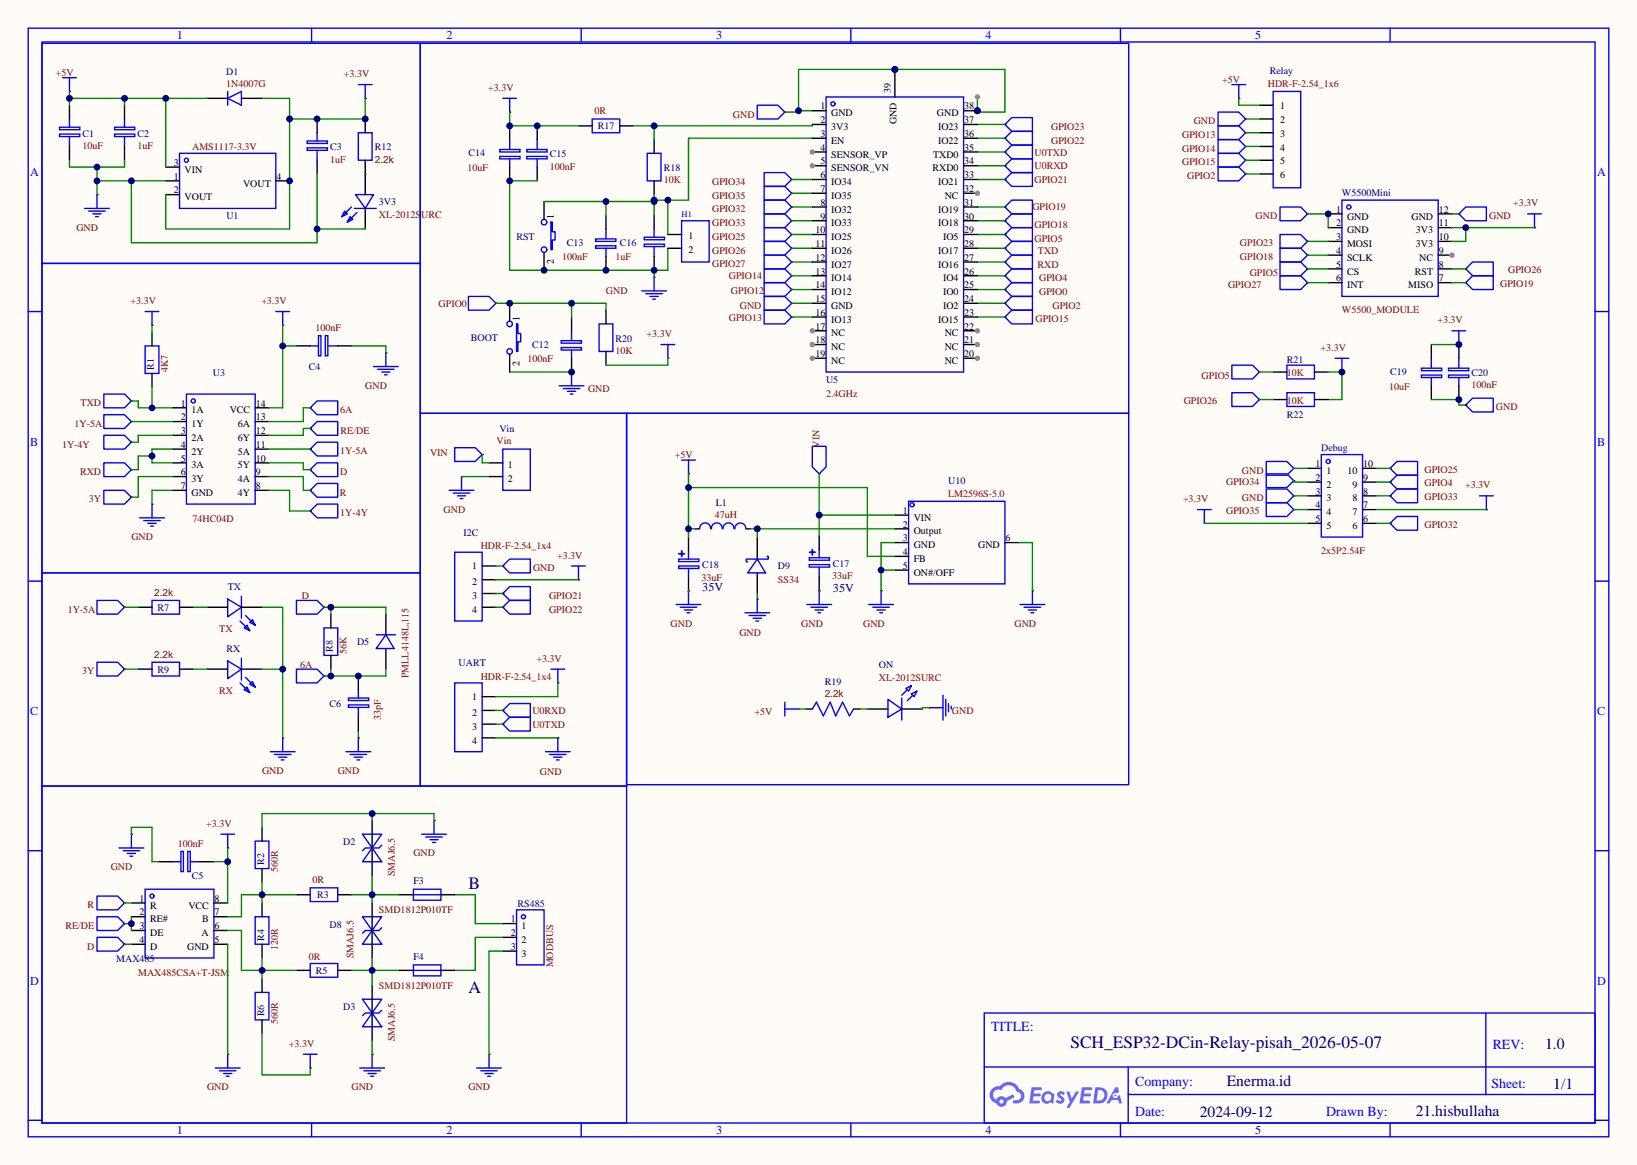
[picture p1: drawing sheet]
<svg xmlns="http://www.w3.org/2000/svg" width="302mm" height="215mm" viewBox="0 0 302 215" stroke-linecap="round" stroke-linejoin="round" font-family="sans-serif">
<path d="M0 0h302.3v215.1h-302.3z" fill="#fffcf7"/>
<g fill="none" stroke="#00f" stroke-width=".25">
<path d="M5.2 5.2h291.9v204.7h-291.9zM7.7 7.7h286.8v199.7h-286.8zM57.5 5.2v2.5M107.3 5.2v2.5M157.1 5.2v2.5M206.9 5.2v2.5M256.7 5.2v2.5M5.2 57.5h2.5M294.5 57.5h2.6M5.2 107.3h2.5M294.5 107.3h2.6M5.2 157.1h2.5"/>
<path d="M294.5 157.1h2.6M181.7 187.1h112.8v20.3h-112.8zM181.8 197h112.6M208.3 197v10.2M274.3 187.1l.1 15M5.2 206.9h2.5M57.5 207.4v2.5M107.3 207.4v2.5M157.1 207.4v2.5M206.9 207.4v2.5M208.3 202.1h86.1M256.7 207.4v2.5"/>
<path d="M294.5 206.9h2.6"/>
</g>
<g fill="#5487ff">
<path d="M195.4 201.7l.5-.2 .4 .1 .3 .3-.3 .4a.33 .33 0 0 0-.2-.3 .33 .33 0 0 0-.4 .1l.1 .1a.89 .89 0 0 1 .5 1.4 1 1 0 0 1-1.4-.2l.3-.4 .6 .3 .2-.1-.1-.2a.88 .88 0 0 1-.5-1.3z"/>
<path d="M196.9 201.6h.5l.5 1.3 .8-1.3h.6l-1.8 3h-.6l.6-1.1z"/>
<path d="M190.5 200.8h.8a1.1 1.1 0 0 1 1.1 .1l-.1 .4h-1.3l-.1 .6h1.1l.2 .3-.3 .3h-1.1l-.1 .8h1.2l.1 .3-.2 .2h-1.8z"/>
<path d="M199.7 200.8h.9a1.11 1.11 0 0 1 1 .1l-.1 .4h-1.2l-.1 .6h1l.3 .3-.3 .3h-1.1l-.1 .8h1.2l.1 .3-.2 .2h-1.8z"/>
<path d="M205.9 200.8h.5l.2 .9-.4 .2a.5 .5 0 0 0-.7 .2 .5 .5 0 0 0 .3 .7 .5 .5 0 0 0 .6-.4l.4-.2 .4 1.6h-.6l-.1-.7h-1.3l-.3 .7h-.6z"/>
<path d="M202.2 200.8l-.4 3h1a1.51 1.51 0 0 0 1.7-1.5 1.51 1.51 0 0 0-1.8-1.5zM202.7 201.3a1 1 0 0 1 1.2 1 1 1 0 0 1-1.2 1h-.2z"/>
<path d="M192.7 201.8a1.11 1.11 0 0 0-.3 1.6 1.11 1.11 0 0 0 1.6 .2l.5 .2 .2-1.7-.1-.1-.3-.1a1.02 1.02 0 0 0-1.6-.1zM192.8 202.7a.67 .67 0 0 1 1.3 0 .67 .67 0 0 1-1.3 0z"/>
<path d="M183.2 201.1a1.58 1.58 0 0 0 .7 2.6 1.01 1.01 0 0 0 1.2 .7 1.01 1.01 0 0 0 .8-1.1l1.4-.7-.3-.5-1.3 .7a1.03 1.03 0 0 0-1.7 .3 1 1 0 0 1-.5-1.4 1 1 0 0 1 1.4-.4 1.49 1.49 0 0 1 1.5-.9 1.49 1.49 0 0 1 1.3 1.2 .82 .82 0 0 1 .8 1.1 .82 .82 0 0 1-1.2 .5 .31 .31 0 0 0-.3 .3 .31 .31 0 0 0 .3 .3 1.43 1.43 0 0 0 1.8-.9 1.43 1.43 0 0 0-.9-1.8 2.09 2.09 0 0 0-3.6-.5l-.9 .1zM184.5 203.4a.4 .4 0 0 1 .8 0 .4 .4 0 0 1-.8 0z"/>
<circle cx="205.9" cy="202.3" r=".19"/>
</g>
<g fill="none" stroke="#00f" stroke-width=".25">
<path d="M7.7 8h69.9v40.6h-69.9zM11.6 14.4h2.5M12.8 14.4v2.5M42 18.2l2.6-1.3v2.5zM42 16.9v2.5M66.2 15.6h2.5M67.4 15.6v2.6M77.6 8h130.8v68.3h-130.8zM92.8 18.2h2.6M94.1 18.2v2.5M139.8 19.4h3.8l1.3 1.3-1.3 1.3h-3.8zM227.5 15.6h2.5"/>
<path d="M228.7 15.6v2.6M235.1 16.9h5.1v17.8h-5.1zM11 24.8h3.7v.4h-3.7zM11 23.5h3.7v.5h-3.7zM12.8 22v1.5M12.8 25.3v1.8M15.6 38.5h4.6M16.4 39h3M17.1 39.5h1.6M17.9 35.9v2.6M21.2 24.8h3.7v.4h-3.7zM21.2 23.5h3.7v.5h-3.7z"/>
<path d="M23 22v1.5M23 25.3v1.8M33.1 28.3h17.8v10.2h-17.8zM56.7 27.3h3.8v.5h-3.8zM56.7 26h3.8v.5h-3.8zM58.5 24.5v1.5M58.5 27.8v1.8M63.6 39l.5 .5-1 .5zM64.9 38.2l-1.8 1.8M65.4 38.5h4.1M65.7 35.9h3.3l-1.6 2.6zM65.9 39.2l-1.8 1.8"/>
<path d="M66.2 24.5h2.5v5.1h-2.5zM92.3 27.6h3.7v.5h-3.7zM92.3 28.9h3.7v.4h-3.7zM94.1 25.8v1.8M94.1 29.3v1.6M97.3 27.6h3.7v.5h-3.7zM97.3 28.9h3.7v.4h-3.7zM99.2 25.8v1.8M99.2 29.3v1.6M109.3 22h5.1v2.5h-5.1zM119.5 28.3h2.5v5.1h-2.5zM141.1 39.5h3.8l1.3 1.3-1.3 1.2h-3.8z"/>
<path d="M141.1 37h3.8l1.3 1.2-1.3 1.3h-3.8zM141.1 34.4h3.8l1.3 1.3-1.3 1.3h-3.8zM141.1 31.9h3.8l1.3 1.2-1.3 1.3h-3.8zM185.5 28.1l1.3-1.3h3.8v2.5h-3.8zM185.5 30.6l1.3-1.3h3.8v2.6h-3.8zM185.5 33.1l1.3-1.2h3.8v2.5h-3.8zM186.8 39.5h3.8v2.5h-3.8l-1.3-1.2zM186.8 37h3.8v2.5h-3.8l-1.3-1.3zM186.8 24.3h3.8v2.5h-3.8l-1.3-1.3zM186.8 21.7h3.8v2.6h-3.8l-1.3-1.3zM224.9 20.7h3.8l1.3 1.3-1.3 1.2h-3.8zM224.9 23.2h3.8l1.3 1.3-1.3 1.3h-3.8z"/>
<path d="M224.9 25.8h3.8l1.3 1.3-1.3 1.2h-3.8zM224.9 28.3h3.8l1.3 1.3-1.3 1.3h-3.8zM224.9 30.9h3.8l1.3 1.2-1.3 1.3h-3.8zM7.7 48.6h69.9v57.2h-69.9zM17.7 40h.5M26.8 57.5h2.5M28.1 57.5v2.6M50.9 57.5h2.6M52.2 57.5v2.6M64.6 40l.6 .5-1.1 .5zM86.5 54.7h3.8l1.3 1.3-1.3 1.3h-3.8zM95.4 59.8h.2v1.8h.5v1.5h-.5v1.8h-.2z"/>
<path d="M101.7 41h.3v1.8h.5v1.5h-.5v1.8h-.3zM110 44.1h3.7v.5h-3.7zM110 45.4h3.7v.4h-3.7zM111.9 42.3v1.8M111.9 45.8v1.6M118.5 53.7h4.6M118.9 45.1h3.8v.4h-3.8zM118.9 43.8h3.8v.5h-3.8zM119.3 54.2h3M120 54.7h1.5M120.5 55.2h.5M120.8 42.3v1.5"/>
<path d="M120.8 45.6v1.8M120.8 51.2v2.5M141.1 57.3h3.8l1.3 1.2-1.3 1.3h-3.8zM141.1 54.7h3.8l1.3 1.3-1.3 1.3h-3.8zM141.1 52.2h3.8l1.3 1.3-1.3 1.2h-3.8zM141.1 49.7h3.8l1.3 1.2-1.3 1.3h-3.8zM141.1 47.1h3.8l1.3 1.3-1.3 1.3h-3.8zM141.1 44.6h3.8l1.3 1.2-1.3 1.3h-3.8zM141.1 42h3.8l1.3 1.3-1.3 1.3h-3.8zM186.8 42h3.8v2.6h-3.8l-1.3-1.3zM186.8 47.1h3.8v2.6h-3.8l-1.3-1.3zM186.8 44.6h3.8v2.5h-3.8l-1.3-1.3z"/>
<path d="M186.8 49.7h3.8v2.5h-3.8l-1.3-1.3zM186.8 52.2h3.8v2.5h-3.8l-1.3-1.2zM186.8 57.3h3.8v2.5h-3.8l-1.3-1.3zM186.8 54.7h3.8v2.6h-3.8l-1.3-1.3zM19.2 76.6h3.8l1.3 1.3-1.3 1.2h-3.8zM19.2 72.8h3.8l1.3 1.2-1.3 1.3h-3.8zM26.8 63.9h2.5v5.1h-2.5zM34.4 72.8h12.7v20.3h-12.7zM57.3 75.3l1.2-1.3h3.9v2.6h-3.9zM57.3 79.1l1.2-1.2h3.9v2.5h-3.9zM57.3 63.9h1.5M58.8 62h.5v3.7h-.5z"/>
<path d="M60.1 62h.4v3.7h-.4zM60.6 63.9h1.8M69 67.7h4.5M69.7 68.2h3.1M70.5 68.7h1.5M71 69.2h.5M71.2 65.2v2.5M77.6 76.3h38.1v68.9h-38.1zM103.3 71.2h4.5M103.6 62.9h3.8v.5h-3.8zM103.6 64.2h3.8v.4h-3.8zM104 71.8h3.1"/>
<path d="M104.8 72.3h1.5M105.3 72.8h.5M105.5 61.1v1.8M105.5 64.6v1.6M105.5 68.7v2.5M19.2 90.6h3.8l1.3 1.2-1.3 1.3h-3.8zM19.2 85.5h3.8l1.3 1.2-1.3 1.3h-3.8zM19.2 80.4h3.8l1.3 1.3-1.3 1.2h-3.8zM25.8 95.6h4.6M26.5 96.1h3.1M27.3 96.6h1.5M27.8 97.2h.5"/>
<path d="M28.1 93.1v2.5M57.3 86.7l1.2-1.2h3.9v2.5h-3.9zM57.3 82.9l1.2-1.2h3.9v2.5h-3.9zM57.3 90.6l1.2-1.3h3.9v2.5h-3.9zM57.3 94.4l1.2-1.3h3.9v2.5h-3.9zM82.9 90.6h4.6M83.7 91.1h3M84.5 91.6h1.5M85 92.1h.5M85.2 88v2.6M7.7 105.8h69.9v39.4h-69.9zM17.9 110.9h3.8l1.3 1.2-1.3 1.3h-3.8z"/>
<path d="M28.1 110.9h5v2.5h-5zM42 110.6l2.6 1.5-2.6 1.8zM44.3 114.7l1.8 1.8M44.6 110.1v4.1M45.1 116l.5-.6 .5 1.1zM45.3 113.7l1.8 1.7M46.1 114.9l.5-.5 .5 1zM54.7 110.9h3.8l1.3 1.2-1.3 1.3h-3.8zM59.8 116h2.6v5h-2.6zM69.5 117.2h3.5M71.2 117.2l1.6 2.6h-3.3zM83.9 102h5.1v12.7h-5.1z"/>
<path d="M94.1 103.3h3.8v2.5h-3.8l-1.3-1.3zM94.1 108.3h3.8v2.6h-3.8l-1.3-1.3zM94.1 110.9h3.8v2.5h-3.8l-1.3-1.3zM105.5 104.5h2.6M106.8 104.5v2.6M17.9 122.3h3.8l1.3 1.3-1.3 1.2h-3.8zM28.1 122.3h5v2.5h-5zM42 122l2.6 1.6-2.6 1.7zM44.3 126.1l1.8 1.8M44.6 121.5v4.1M45.1 127.4l.5-.5 .5 1zM45.3 125.1l1.8 1.8"/>
<path d="M46.1 126.4l.5-.5 .5 1zM49.9 138.8h4.6M50.7 139.3h3M51.4 139.8h1.6M52.2 136.3v2.5M54.7 123.6h3.8l1.3 1.2-1.3 1.3h-3.8zM63.9 138.8h4.6M64.3 130.2h3.8v.4h-3.8zM64.3 128.9h3.8v.5h-3.8zM64.6 139.3h3.1M65.4 139.8h1.5M66.2 127.4v1.5"/>
<path d="M66.2 130.7v1.8M66.2 136.3v2.5M83.9 126.1h5.1v12.7h-5.1zM92.8 131.2l1.3-1.3h3.8v2.6h-3.8zM92.8 133.7l1.3-1.2h3.8v2.5h-3.8zM100.7 138.8h4.6M101.5 139.3h3M101.7 123.6h2.6M102.2 139.8h1.6M103 123.6v2.5M103 136.3v2.5M7.7 145.2h108v62.2h-108z"/>
<path d="M22 156.6h4.5M22.7 157.1h3.1M23.5 157.6h1.5M24 158.1h.5M24.3 154.1v2.5M31.9 159.1h1.5M33.4 157.2h.5v3.8h-.5zM34.7 157.2h.4v3.8h-.4zM35.2 159.1h1.8M40.8 154.1h2.5M42 154.1v2.5M47.1 155.3h2.6v5.1h-2.6z"/>
<path d="M51.9 140.3h.6M65.9 140.3h.5M66.9 154.1h3.6l-1.8 2.5zM68.7 156.6l1.8 2.5h-3.6zM70.5 156.1l-.5 .5h-2.6l-.5 .5M77.9 154.1h4.5M78.6 154.6h3.1M79.4 155.1h1.5M79.9 155.6h.5M80.1 151.5v2.6M102.7 140.3h.6M17.9 173.1h3.8l1.3 1.3-1.3 1.2h-3.8z"/>
<path d="M17.9 169.3h3.8l1.3 1.3-1.3 1.2h-3.8zM17.9 165.5h3.8l1.3 1.3-1.3 1.2h-3.8zM26.8 164.2h12.7v12.7h-12.7zM47.1 169.3h2.6v5.1h-2.6zM57.3 164h5.1v2.5h-5.1zM57.3 177.9h5.1v2.6h-5.1zM66.9 169.3h3.6l-1.8 2.5zM68.7 171.8l1.8 2.6h-3.6zM70.5 171.3l-.5 .5h-2.6l-.5 .5M95.4 168h5.1v10.2h-5.1zM39.8 197.2h4.5M40.5 197.7h3.1"/>
<path d="M41.3 198.2h1.5M41.8 198.8h.5M42 194.7v2.5M47.1 183.3h2.6v5h-2.6zM56 194.7h2.5M57.3 194.7v2.5M66.4 197.2h4.6M66.9 184.5h3.6l-1.8 2.6zM67.2 197.7h3M67.9 198.2h1.6M68.5 198.8h.5M68.7 187.1l1.8 2.5h-3.6z"/>
<path d="M68.7 194.7v2.5M70.5 186.6l-.5 .5h-2.6l-.5 .5M88 197.2h4.6M88.8 197.7h3M89.5 198.2h1.6M90 198.8h.6M90.3 194.7v2.5"/>
<circle cx="34.4" cy="29.6" r=".38"/>
<circle cx="94.1" cy="59.8" r=".51"/>
<circle cx="100.5" cy="46.1" r=".51"/>
<circle cx="100.5" cy="41" r=".51"/>
<circle cx="35.7" cy="74" r=".38"/>
<circle cx="94.1" cy="64.9" r=".51"/>
<circle cx="28.1" cy="165.5" r=".38"/>
<circle cx="96.6" cy="169.3" r=".38"/>
</g>
<g fill="none" stroke="#000" stroke-width=".25">
<path d="M12.8 16.9h.1M12.8 19.4v2.6M23 19.4v2.6M38.2 18.2h3.8M44.6 18.2h3.8M67.4 18.2h.1M228.7 18.2h.1M232.5 19.4h2.6M12.8 27.1v2.5M17.9 35.9h.1M23 27.1v2.5M30.6 30.9h2.5"/>
<path d="M30.6 33.4h2.5M30.6 35.9h2.5M50.9 33.4h2.6M58.5 22v2.5M58.5 29.6v2.5M67.4 22v2.5M67.4 29.6v6.3M67.4 38.5v3.8M94.1 20.7h.1M94.1 23.2v2.6M94.1 30.9v2.5M99.2 23.2v2.6"/>
<path d="M99.2 30.9v2.5M100.5 37.2v3.3M106.8 23.2h2.5M111.9 39.8v2.5M114.4 23.2h2.6M120.8 25.8v2.5M120.8 33.4v2.5M120.8 39.8v2.5M144.9 20.7h.1M146.2 38.2h.1M146.2 35.7h.1M146.2 33.1h.1"/>
<path d="M185.5 28.1h.1M185.5 30.6h.1M185.5 33.1h.1M185.5 38.2h.1M185.5 25.5h.1M185.5 23h.1M230 22h.1M230 24.5h.1M230 27.1h.1M230 29.6h.1M230 32.1h.1M232.5 22h2.6"/>
<path d="M232.5 24.5h2.6M232.5 27.1h2.6M232.5 29.6h2.6M232.5 32.1h2.6M91.6 56h.1M94.1 56v3.3M100.5 46.6v3.3M105.5 58.5v2.6M111.9 47.4v2.5M120.8 51.2h.1M120.8 47.4v2.5M146.2 58.5h.1"/>
<path d="M146.2 56h.1M146.2 53.5h.1M146.2 50.9h.1M146.2 48.4h.1M146.2 45.8h.1M146.2 43.3h.1M146.2 40.8h.1M185.5 40.8h.1M185.5 43.3h.1M185.5 48.4h.1M185.5 45.8h.1M185.5 50.9h.1"/>
<path d="M185.5 53.5h.1M185.5 58.5h.1M185.5 56h.1M24.3 77.9h.1M24.3 74h.1M28.1 60.1h.1M28.1 61.3v2.6M28.1 69v2.5M31.9 75.3h2.5M31.9 77.9h2.5M47.1 75.3h2.6M47.1 77.9h2.6"/>
<path d="M52.2 60.1h.1M54.7 63.9h2.6M57.3 75.3h.1M57.3 79.1h.1M62.4 63.9h2.5M71.2 65.2h.1M94.1 65.4v3.3M105.5 68.7h.1M105.5 66.2v2.5M24.3 91.8h.1M24.3 86.7h.1M24.3 81.7h.1"/>
<path d="M28.1 93.1h.1M31.9 80.4h2.5M31.9 82.9h2.5M31.9 85.5h2.5M31.9 88h2.5M31.9 90.6h2.5M47.1 80.4h2.6M47.1 82.9h2.6M47.1 85.5h2.6M47.1 88h2.6M47.1 90.6h2.6M57.3 86.7h.1"/>
<path d="M57.3 82.9h.1M57.3 90.6h.1M57.3 94.4h.1M85.2 88h.1M23 112.1h.1M25.5 112.1h2.6M33.1 112.1h2.6M38.2 112.1h3.8M44.6 112.1h3.8M59.8 112.1h.1M61.1 113.4v2.6M71.2 113.4v3.8"/>
<path d="M71.2 119.8v3.8M89 112.1h2.6M89 104.5h2.6M89 107.1h2.6M89 109.6h2.6M92.8 104.5h.1M92.8 109.6h.1M92.8 112.1h.1M106.8 107.1h.1M23 123.6h.1M25.5 123.6h2.6M33.1 123.6h2.6"/>
<path d="M38.2 123.6h3.8M44.6 123.6h3.8M52.2 136.3h.1M59.8 124.8h.1M61.1 121v2.6M66.2 136.3h.1M66.2 124.8v2.6M66.2 132.5v2.5M89 128.7h2.6M89 131.2h2.6M89 133.7h2.6M89 136.3h2.6"/>
<path d="M92.8 131.2h.1M92.8 133.7h.1M103 126.1h.1M103 136.3h.1M24.3 154.1h.1M29.3 159.1h2.6M37 159.1h2.5M42 156.6h.1M48.4 152.8v2.5M68.7 151.5v10.2M80.1 151.5h.1M23 174.4h.1"/>
<path d="M23 170.6h.1M23 166.8h.1M24.3 166.8h2.5M24.3 169.3h2.5M24.3 171.8h2.5M24.3 174.4h2.5M39.5 166.8h2.5M39.5 169.3h2.5M39.5 171.8h2.5M39.5 174.4h2.5M48.4 160.4v2.5M48.4 166.8v2.5"/>
<path d="M48.4 174.4v2.5M54.7 165.2h2.6M54.7 179.2h2.6M62.4 165.2h2.5M62.4 179.2h2.5M68.7 166.8v10.1M92.8 170.6h2.6M92.8 173.1h2.6M92.8 175.6h2.6M42 194.7h.1M48.4 180.7v2.6M48.4 188.3v2.6"/>
<path d="M57.3 197.2h.1M68.7 194.7h.1M68.7 182v10.2M90.3 194.7h.1"/>
</g>
<path d="M48.4 18.2h5.1v24.1h-22.9v-6.4M67.4 18.2v3.8h-13.9" fill="none" stroke="#008700" stroke-width=".25"/>
<g fill="#000080">
<circle cx="53.5" cy="22" r=".63"/>
<circle cx="58.5" cy="22" r=".63"/>
<circle cx="67.4" cy="22" r=".63"/>
<circle cx="53.5" cy="33.4" r=".63"/>
</g>
<path d="M12.8 18.2h25.4M12.8 16.9v2.5M23 18.2v1.2M30.6 18.2v12.7" fill="none" stroke="#008700" stroke-width=".25"/>
<g fill="#000080">
<circle cx="30.6" cy="18.2" r=".63"/>
<circle cx="23" cy="18.2" r=".63"/>
<circle cx="12.8" cy="18.2" r=".63"/>
</g>
<path d="M12.8 29.6v1.3h10.2v-1.3M17.9 30.9v5M17.9 33.4h12.7M58.5 32.1v12.7h-34.2v-11.4M58.5 42.3h8.9" fill="none" stroke="#008700" stroke-width=".25"/>
<g fill="#000080">
<circle cx="17.9" cy="30.9" r=".63"/>
<circle cx="17.9" cy="33.4" r=".63"/>
<circle cx="24.3" cy="33.4" r=".63"/>
<circle cx="58.5" cy="42.3" r=".63"/>
</g>
<path d="M42 174.4v20.3M48.4 162.9v3.9M54.7 165.2h-10.1v4.1h-2.6M48.4 190.9v7.6h8.9v-1.3" fill="none" stroke="#008700" stroke-width=".25"/>
<circle cx="48.4" cy="165.2" r=".63" fill="#000080"/>
<path d="M42 171.8h2.6v7.4h10.1M48.4 176.9v3.8" fill="none" stroke="#008700" stroke-width=".25"/>
<circle cx="48.4" cy="179.2" r=".63" fill="#000080"/>
<path d="M64.9 179.2h8.9M68.7 176.9v5.1" fill="none" stroke="#008700" stroke-width=".25"/>
<circle cx="68.7" cy="179.2" r=".63" fill="#000080"/>
<path d="M64.9 165.2h8.9M68.7 161.7v5.1" fill="none" stroke="#008700" stroke-width=".25"/>
<circle cx="68.7" cy="165.2" r=".63" fill="#000080"/>
<path d="M68.7 150.2v1.3M80.1 151.5v-1.3h-31.7v2.6" fill="none" stroke="#008700" stroke-width=".25"/>
<circle cx="68.7" cy="150.2" r=".63" fill="#000080"/>
<path d="M39.5 159.1h2.5M42 156.6v10.2M83.9 165.2h3.9v5.4h5M92.8 173.1h-5v6.1h-3.9M92.8 175.6h-2.5v19.1M68.7 192.2v2.5" fill="none" stroke="#008700" stroke-width=".25"/>
<circle cx="42" cy="159.1" r=".63" fill="#000080"/>
<path d="M24.3 154.1v-1.3h3.8v6.3h1.2M23 170.6h1.3M24.3 169.3v2.5" fill="none" stroke="#008700" stroke-width=".25"/>
<circle cx="24.3" cy="170.6" r=".63" fill="#000080"/>
<path d="M61.1 123.6v1.2M71.2 123.6v1.2h-11.4M23 174.4h1.3M23 166.8h1.3" fill="none" stroke="#008700" stroke-width=".25"/>
<g fill="#000080">
<circle cx="61.1" cy="124.8" r=".63"/>
<circle cx="66.2" cy="124.8" r=".63"/>
</g>
<path d="M59.8 112.1h11.4v1.3M61.1 112.1v1.3" fill="none" stroke="#008700" stroke-width=".25"/>
<circle cx="61.1" cy="112.1" r=".63" fill="#000080"/>
<path d="M35.7 112.1h2.5M48.4 112.1h3.8v24.2M35.7 123.6h2.5M48.4 123.6h3.8" fill="none" stroke="#008700" stroke-width=".25"/>
<circle cx="52.2" cy="123.6" r=".63" fill="#000080"/>
<path d="M24.3 77.9h7.6M28.1 84.2h-2.6v2.5h-1.2M31.9 82.9h-3.8v2.6h3.8M31.9 88h-6.4v3.8h-1.2M31.9 90.6h-3.8v2.5M49.7 82.9h7.6M49.7 85.5h6.3v1.2h1.3M23 112.1h2.5M23 123.6h2.5" fill="none" stroke="#008700" stroke-width=".25"/>
<circle cx="28.1" cy="84.2" r=".63" fill="#000080"/>
<path d="M24.3 74h1.2v1.3h6.4M28.1 71.5v3.8" fill="none" stroke="#008700" stroke-width=".25"/>
<circle cx="28.1" cy="75.3" r=".63" fill="#000080"/>
<path d="M28.1 60.1v1.2M52.2 60.1v15.2h-2.5M52.2 63.9h2.5" fill="none" stroke="#008700" stroke-width=".25"/>
<circle cx="52.2" cy="63.9" r=".63" fill="#000080"/>
<g fill="none" stroke="#008700" stroke-width=".25">
<path d="M180.5 17.9v2.8h5v-7.9h-38.1v7.9h-2.5M147.4 20.4h2.6M57.3 75.3h-1.3v2.6h-6.3M57.3 79.1h-1.3v1.3h-6.3M64.9 63.9h6.3v1.3M31.9 80.4h-6.4v1.3h-1.2M49.7 88h6.3v2.6h1.3M49.7 90.6h3.8v3.8h3.8M91.6 104.5h1.2M91.6 107.1h15.2M91.6 109.6h1.2M91.6 112.1h1.2"/>
<path d="M66.2 135v1.3M91.6 136.3h11.4M91.6 131.2h1.2M91.6 133.7h1.2M103 126.1v2.6h-11.4"/>
</g>
<g fill="#000080">
<circle cx="165.2" cy="12.8" r=".63"/>
<circle cx="147.4" cy="20.4" r=".63"/>
<circle cx="180.5" cy="20.4" r=".63"/>
</g>
<circle cx="180.5" cy="17.9" r=".51" fill="#999"/>
<path d="M94.1 68.7h11.4" fill="none" stroke="#008700" stroke-width=".25"/>
<circle cx="105.5" cy="68.7" r=".63" fill="#000080"/>
<path d="M99.2 33.4h-5.1v16.5h29.2v-4.1M120.8 49.9v1.3" fill="none" stroke="#008700" stroke-width=".25"/>
<g fill="#000080">
<circle cx="94.1" cy="33.4" r=".63"/>
<circle cx="100.5" cy="49.9" r=".63"/>
<circle cx="111.9" cy="49.9" r=".63"/>
<circle cx="120.8" cy="49.9" r=".63"/>
</g>
<path d="M120.8 23.2v2.6M150 23v.2h-33" fill="none" stroke="#008700" stroke-width=".25"/>
<circle cx="120.8" cy="23.2" r=".63" fill="#000080"/>
<path d="M228.7 18.2v1.2h3.8M67.4 32.1h.1M230 22h2.5M230 24.5h2.5M230 27.1h2.5M230 29.6h2.5M230 32.1h2.5M162.7 105.3h2.5M165.2 100.2h-2.5v8.9" fill="none" stroke="#008700" stroke-width=".25"/>
<g fill="none" stroke="#00f" stroke-width=".25">
<path d="M125.9 85h2.5M127.1 85v2.5M129.2 97.6a1.01 1.01 0 0 1 1-1 1.01 1.01 0 0 1 1 1.1M131.3 97.6a1.01 1.01 0 0 1 1.1-1 1.01 1.01 0 0 1 1 1M133.5 97.6a1.01 1.01 0 0 1 1-1 1.01 1.01 0 0 1 1 1M135.7 97.6a1.01 1.01 0 0 1 1-1 1.01 1.01 0 0 1 1 1M150 82.4h2.5v3.8l-1.2 1.3-1.3-1.3zM167.8 92.6h17.7v15.2h-17.7zM124.8 111.6h4.6M125.3 104.5h3.7v.5h-3.7zM125.3 103.3h3.7v.4h-3.7zM125.3 102.2l1.1 .1z"/>
<path d="M125.6 112.1h3.1M125.9 101.7v1zM126.4 112.6h1.5M126.9 113.2h.5M127.1 101.7v1.6M127.1 105v1.8M127.1 109.1v2.5M137.5 113.2h4.6M138.3 113.7h3.1M139.1 114.2h1.5M139.6 114.7h.5M139.8 110.6v2.6"/>
<path d="M149 111.6h4.5M149.4 104.3h3.8v.4h-3.8zM149.4 103h3.8v.5h-3.8zM149.5 102h1zM149.7 112.1h3.1M150 101.5v1zM150.5 112.6h1.5M151 113.2h.5M151.3 101.5v1.5M151.3 104.8v1.8M151.3 109.1v2.5M160.4 111.6h4.6"/>
<path d="M161.2 112.1h3M161.9 112.6h1.5M162.4 113.2h.5M162.7 109.1v2.5M188.3 111.6h4.6M189.1 112.1h3.1M189.9 112.6h1.5M190.4 113.2h.5M190.6 109.1v2.5M144.9 130.9h2.5M144.9 129.7v2.5M150 130.9l.7-1.2 1.3 2.5 1.3-2.5 1 2.5 1.3-2.5 1.2 2.5 .8-1.3"/>
<path d="M164 129.2l2.5 1.7-2.5 1.6zM166.5 128.9v4.1M167.3 127.1l1-.5-.5 1zM167.5 127.4l-1 1M168.3 128.1l1-.5-.5 1.1zM168.5 128.4l-1 1M171.6 130.7h2.5M174.1 128.4v4.6M174.6 129.2v3M175.1 129.9v1.5M175.6 130.4v.5"/>
<circle cx="168.4" cy="93.2" r=".38"/>
</g>
<g fill="none" stroke="#000" stroke-width=".25">
<path d="M127.1 87.5h.1M127.1 99.2v2.5M128.4 97.7h.8M137.8 97.7h.8M151.3 87.5h.1M151.3 98.9v2.6M165.2 95.1h2.6M165.2 97.7h2.6M127.1 109.1h.1M127.1 106.8v2.5M139.8 110.6h.1M151.3 109.1h.1"/>
<path d="M151.3 106.6v2.5M162.7 109.1h.1M165.2 100.2h2.6M165.2 102.7h2.6M165.2 105.3h2.6M185.5 100.2h2.6M190.6 109.1h.1M147.4 130.9h.1M148.7 130.9h1.3M157.6 130.9h1.3M160.1 130.9h3.9M166.5 130.9h3.8"/>
<path d="M171.6 130.7h.1"/>
</g>
<circle cx="162.7" cy="105.3" r=".63" fill="#000080"/>
<path d="M127.1 90h33v12.7h5.1M127.1 87.5v11.7M127.1 97.7h1.3M188.1 100.2h2.5v8.9" fill="none" stroke="#008700" stroke-width=".25"/>
<g fill="#000080">
<circle cx="127.1" cy="90" r=".63"/>
<circle cx="127.1" cy="97.7" r=".63"/>
</g>
<path d="M151.3 87.5v11.4M151.3 95.1h13.9" fill="none" stroke="#008700" stroke-width=".25"/>
<circle cx="151.3" cy="95.1" r=".63" fill="#000080"/>
<path d="M138.6 97.7h26.6M139.8 97.7v1.7" fill="none" stroke="#008700" stroke-width=".25"/>
<circle cx="139.8" cy="97.7" r=".63" fill="#000080"/>
<path d="M94.1 20.7v2.5h12.7M85.2 88h5.1M89 83.9v1.6h1.3M127.1 109.1v.2M151.3 109.1h.1M147.4 130.9h1.3M171.6 130.7h-1.3v.2" fill="none" stroke="#008700" stroke-width=".25"/>
<path d="M115.7 76.3h92.7v68.6h-92.7zM83.9 82.7h3.9l1.2 1.2-1.2 1.3h-3.9zM92.8 82.9h5.1v7.7h-5.1z" fill="none" stroke="#00f" stroke-width=".25"/>
<path d="M89 83.9h.1M90.3 85.5h2.5M90.3 88h2.5" fill="none" stroke="#000" stroke-width=".25"/>
<g fill="#000080">
<circle cx="99.2" cy="23.2" r=".63"/>
<circle cx="94.1" cy="23.2" r=".63"/>
</g>
<path d="M100.5 37.2h20.3M111.9 37.2v2.6M120.8 35.9v3.9M123.3 37v6.3M150 25.5h-22.9v11.5h-6.3" fill="none" stroke="#008700" stroke-width=".25"/>
<g fill="#000080">
<circle cx="120.8" cy="37.2" r=".63"/>
<circle cx="120.8" cy="37" r=".63"/>
<circle cx="123.3" cy="37" r=".63"/>
<circle cx="111.9" cy="37.2" r=".63"/>
</g>
<path d="M91.6 56h20.3v1.3M105.5 56v2.5" fill="none" stroke="#008700" stroke-width=".25"/>
<g fill="#000080">
<circle cx="94.1" cy="56" r=".63"/>
<circle cx="105.5" cy="56" r=".63"/>
</g>
<g fill="none" stroke="#00f" stroke-width=".25">
<path d="M247.8 37h17.8v17.7h-17.8zM110.6 59.8h2.6v5.1h-2.6zM122 63.6h2.6M123.3 63.6v2.6"/>
<circle cx="249" cy="38.2" r=".38"/>
</g>
<path d="M245.2 39.5h2.6M111.9 57.3v2.5M245.2 42h2.6M245.2 44.6h2.6M245.2 47.1h2.6M245.2 49.7h2.6M245.2 52.2h2.6M265.6 47.1h2.5M265.6 49.7h2.5M265.6 52.2h2.5M111.9 64.9v2.5M123.3 66.2h.1" fill="none" stroke="#000" stroke-width=".25"/>
<path d="M123.3 66.2v1.2h-11.4" fill="none" stroke="#008700" stroke-width=".25"/>
<circle cx="268.1" cy="47.1" r=".51" fill="#999"/>
<path d="M241.4 39.5h.1M265.6 39.5h2.5M265.6 44.6h2.5M265.6 42h2.5" fill="none" stroke="#000" stroke-width=".25"/>
<path d="M236.3 38.2h3.9l1.2 1.3-1.2 1.3h-3.9z" fill="none" stroke="#00f" stroke-width=".25"/>
<path d="M241.4 39.5h3.8v2.5" fill="none" stroke="#008700" stroke-width=".25"/>
<circle cx="245.2" cy="39.5" r=".63" fill="#000080"/>
<path d="M270.6 38.2h3.8v2.6h-3.8l-1.2-1.3zM282.1 39.5h2.5M283.3 39.5v2.5" fill="none" stroke="#00f" stroke-width=".25"/>
<path d="M269.4 39.5h.1M283.3 42h.1" fill="none" stroke="#000" stroke-width=".25"/>
<path d="M268.1 39.5h1.3M268.1 42h15.2M270.6 42v2.6h-2.5" fill="none" stroke="#008700" stroke-width=".25"/>
<circle cx="270.6" cy="42" r=".63" fill="#000080"/>
<path d="M236.3 45.8h3.9l1.2 1.3-1.2 1.3h-3.9zM236.3 43.3h3.9l1.2 1.3-1.2 1.2h-3.9zM236.3 48.4h3.9l1.2 1.3-1.2 1.2h-3.9zM236.3 50.9h3.9l1.2 1.3-1.2 1.3h-3.9zM270.6 52.2l1.3-1.3h3.8v2.6h-3.8zM270.6 49.7l1.3-1.3h3.8v2.5h-3.8zM227.5 67.4h3.8l1.2 1.3-1.2 1.3h-3.8zM237.6 67.4h5.1v2.6h-5.1zM246.5 66.2h2.5M247.8 66.2v2.5" fill="none" stroke="#00f" stroke-width=".25"/>
<path d="M241.4 47.1h.1M241.4 44.6h.1M241.4 49.7h.1M241.4 52.2h.1M270.6 52.2h.1M270.6 49.7h.1M232.5 68.7h.1M235.1 68.7h2.5M242.7 68.7h2.5M247.8 68.7h.1" fill="none" stroke="#000" stroke-width=".25"/>
<path d="M241.4 47.1h3.8M241.4 44.6h3.8M241.4 52.2h3.8M241.4 49.7h3.8M268.1 52.2h2.5M268.1 49.7h2.5M245.2 68.7h2.6v5.1h-2.6" fill="none" stroke="#008700" stroke-width=".25"/>
<circle cx="247.8" cy="68.7" r=".63" fill="#000080"/>
<path d="M232.5 68.7h2.6M232.5 73.8h2.6M264.3 63.6h5.1" fill="none" stroke="#008700" stroke-width=".25"/>
<g fill="none" stroke="#00f" stroke-width=".25">
<path d="M227.5 72.5h3.8l1.2 1.3-1.2 1.3h-3.8zM237.6 72.5h5.1v2.6h-5.1zM262.5 68h3.7v.5h-3.7zM262.5 69.3h3.7v.4h-3.7zM264.3 66.2v1.7M264.3 69.7v1.5M267.5 68h3.7v.5h-3.7zM267.5 69.3h3.7v.4h-3.7zM268.1 61.1h2.5M269.4 61.1v2.5M269.4 66.2v1.7M269.4 69.7v1.5"/>
<path d="M221.1 94.1h2.5M222.4 94.1v2.5M273.2 91.6h2.5M274.4 91.6v2.5"/>
</g>
<path d="M232.5 73.8h.1M235.1 73.8h2.5M242.7 73.8h2.5M264.3 63.6v2.6M264.3 71.2v2.6M269.4 63.6h.1M269.4 63.6v2.6M269.4 71.2v2.6M222.4 96.6h.1M274.4 94.1h.1" fill="none" stroke="#000" stroke-width=".25"/>
<circle cx="269.4" cy="63.6" r=".63" fill="#000080"/>
<path d="M264.3 73.8h5.1v1h1.2" fill="none" stroke="#008700" stroke-width=".25"/>
<circle cx="269.4" cy="73.8" r=".63" fill="#000080"/>
<g fill="none" stroke="#00f" stroke-width=".25">
<path d="M152.5 17.9h25.4v50.8h-25.4zM125.9 40.8h5v7.6h-5zM270.6 74.8l1.3-1.3h3.8v2.6h-3.8zM233.8 85.2h3.8l1.3 1.3-1.3 1.3h-3.8zM233.8 90.3h3.8l1.3 1.3-1.3 1.2h-3.8zM233.8 92.8h3.8l1.3 1.3-1.3 1.3h-3.8zM233.8 87.5h3.8l1.3 1.3-1.3 1.2h-3.8zM244 83.9h7.6v15.3h-7.6zM257.9 85.2h3.8v2.6h-3.8l-1.2-1.3zM257.9 87.8h3.8v2.5h-3.8l-1.2-1.3zM257.9 90.3h3.8v2.5h-3.8l-1.2-1.2zM257.9 95.4h3.8v2.5h-3.8l-1.2-1.3z"/>
<path d="M139.8 103.3l1.6 2.5h-3.4zM141.6 102.7h.3v.6h-4.1v.5h.2M76.3 164.2h5.1v2h-5.1zM76.3 178.2h5.1v2h-5.1zM76.3 165.2h5.1M76.3 179.2h5.1"/>
<circle cx="153.8" cy="19.2" r=".38"/>
<circle cx="245.2" cy="85.2" r=".38"/>
</g>
<g fill="none" stroke="#000" stroke-width=".25">
<path d="M150 20.4h2.5M150 23h2.5M150 25.5h2.5M150 28.1h2.5M123.3 43.3h2.6M123.3 45.8h2.6M270.6 74.8h.1M139.8 99.4v3.9M238.9 86.5h.1M238.9 91.6h.1M238.9 94.1h.1M238.9 88.8h.1"/>
<path d="M241.4 86.5h2.6M241.4 89h2.6M241.4 91.6h2.6M241.4 94.1h2.6M241.4 96.6h2.6M251.6 86.5h2.5M251.6 89h2.5M251.6 91.6h2.5M251.6 94.1h2.5M251.6 96.6h2.5M256.7 86.5h.1M256.7 89h.1"/>
<path d="M256.7 91.6h.1M256.7 96.6h.1M139.8 105.8v3.8M73.8 165.2h2.5M73.8 179.2h2.5M81.4 165.2h2.5M81.4 179.2h2.5"/>
</g>
<g fill="none" stroke="#008700" stroke-width=".25">
<path d="M146.2 33.1h3.8M146.2 35.7h3.8M146.2 38.2h3.8M180.5 33.1h5M180.5 38.2h5M180.5 23h5M180.5 25.5h5M180.5 28.1h5M180.5 30.6h5M146.2 40.8h3.8M146.2 43.3h3.8M146.2 45.8h3.8"/>
<path d="M146.2 48.4h3.8M146.2 50.9h3.8M146.2 53.5h3.8M146.2 56h3.8M146.2 58.5h3.8M180.5 40.8h5M180.5 43.3h5M180.5 45.8h5M180.5 48.4h5M180.5 50.9h5M180.5 53.5h5M180.5 56h5"/>
<path d="M180.5 58.5h5M238.9 94.1h2.5M238.9 86.5h2.5M238.9 88.8v.2h2.5M238.9 91.6h2.5M254.1 94.1h20.3M254.1 86.5h2.6M254.1 89h2.6M254.1 91.6h2.6M254.1 96.6h2.6"/>
</g>
<circle cx="150" cy="28.1" r=".51" fill="#999"/>
<path d="M150 30.6h2.5" fill="none" stroke="#000" stroke-width=".25"/>
<circle cx="150" cy="30.6" r=".51" fill="#999"/>
<path d="M150 33.1h2.5M150 35.7h2.5M150 38.2h2.5M150 40.8h2.5M150 43.3h2.5M150 45.8h2.5M150 48.4h2.5M150 50.9h2.5M150 53.5h2.5M150 56h2.5M150 58.5h2.5M150 61.1h2.5" fill="none" stroke="#000" stroke-width=".25"/>
<circle cx="150" cy="61.1" r=".51" fill="#999"/>
<path d="M150 63.6h2.5" fill="none" stroke="#000" stroke-width=".25"/>
<circle cx="150" cy="63.6" r=".51" fill="#999"/>
<path d="M150 66.2h2.5" fill="none" stroke="#000" stroke-width=".25"/>
<circle cx="150" cy="66.2" r=".51" fill="#999"/>
<path d="M177.9 66.2h2.6" fill="none" stroke="#000" stroke-width=".25"/>
<circle cx="180.5" cy="66.2" r=".51" fill="#999"/>
<path d="M177.9 63.6h2.6" fill="none" stroke="#000" stroke-width=".25"/>
<circle cx="180.5" cy="63.6" r=".51" fill="#999"/>
<path d="M177.9 61.1h2.6" fill="none" stroke="#000" stroke-width=".25"/>
<circle cx="180.5" cy="61.1" r=".51" fill="#999"/>
<path d="M177.9 38.2h2.6M177.9 35.7h2.6M177.9 58.5h2.6M177.9 56h2.6M177.9 53.5h2.6M177.9 50.9h2.6M177.9 48.4h2.6M177.9 45.8h2.6M177.9 43.3h2.6M177.9 40.8h2.6" fill="none" stroke="#000" stroke-width=".25"/>
<circle cx="180.5" cy="35.7" r=".51" fill="#999"/>
<path d="M177.9 33.1h2.6M177.9 30.6h2.6M177.9 28.1h2.6M177.9 25.5h2.6M177.9 23h2.6M177.9 20.4h2.6" fill="none" stroke="#000" stroke-width=".25"/>
<circle cx="180.5" cy="20.4" r=".63" fill="#000080"/>
<path d="M165.2 12.8v5.1" fill="none" stroke="#000" stroke-width=".25"/>
<circle cx="165.2" cy="12.8" r=".63" fill="#000080"/>
<path d="M222.4 96.6h19M139.8 109.6v1M158.9 130.9h1.2" fill="none" stroke="#008700" stroke-width=".25"/>
<g font-size="3.2" fill="#000080">
<text x="86.5" y="164.2">B</text>
<text x="86.5" y="183.3">A</text>
<text x="197.6" y="193.6">SCH_ESP32-DCin-Relay-pisah_2026-05-07</text>
</g>
<g font-size="2.9" fill="#000080">
<text x="285.3" y="193.7">1.0</text>
<text x="226.5" y="200.6">Enerma.id</text>
<text x="286.8" y="201.1">1/1</text>
<text x="221.5" y="206.2">2024-09-12</text>
<text x="261.4" y="206.2">21.hisbullaha</text>
</g>
<g font-size="2.6" fill="#00f">
<text x="183" y="190.3">TITLE:</text>
<text x="275.6" y="193.7">REV:</text>
<text x="209.6" y="200.5">Company:</text>
<text x="275.4" y="201">Sheet:</text>
<text x="209.6" y="206.1">Date:</text>
<text x="244.9" y="206.1">Drawn By:</text>
</g>
<g font-size="2.2" fill="#00f">
<text x="32.6" y="7.2">1</text>
<text x="82.4" y="7.2">2</text>
<text x="132.2" y="7.2">3</text>
<text x="182" y="7.2">4</text>
<text x="231.8" y="7.2">5</text>
<text x="5.6" y="32.5">A</text>
<text x="294.9" y="32.5">A</text>
<text x="5.6" y="82.3">B</text>
<text x="294.9" y="82.3">B</text>
<text x="5.6" y="132.1">C</text>
<text x="294.9" y="132.1">C</text>
<text x="5.6" y="181.9">D</text>
<text x="294.9" y="181.9">D</text>
<text x="32.6" y="209.4">1</text>
<text x="82.4" y="209.4">2</text>
<text x="132.2" y="209.4">3</text>
<text x="182" y="209.4">4</text>
<text x="231.8" y="209.4">5</text>
</g>
<g font-size="2.2" fill="#000080">
<text x="129.7" y="109.2">35V</text>
<text x="153.8" y="109.3">35V</text>
</g>
<g font-size="1.8" fill="#800000">
<text x="10.3" y="14">+5V</text>
<text x="41.8" y="16">1N4007G</text>
<text x="63.5" y="14.2">+3.3V</text>
<text x="90.2" y="16.8">+3.3V</text>
<text x="225.7" y="15.3">+5V</text>
<text x="234.1" y="16">HDR-F-2.54_1x6</text>
<text x="109.8" y="21.1">0R</text>
<text x="135.3" y="21.7">GND</text>
<text x="194.1" y="24">GPIO23</text>
<text x="220.4" y="23">GND</text>
<text x="15.2" y="27.5">10uF</text>
<text x="25.4" y="27.5">1uF</text>
<text x="35.5" y="27.8">AMS1117-3.3V</text>
<text x="191" y="28.7">U0TXD</text>
<text x="194.1" y="26.5">GPIO22</text>
<text x="218.3" y="25.5">GPIO13</text>
<text x="218.3" y="28">GPIO14</text>
<text x="61" y="30">1uF</text>
<text x="69.2" y="30">2.2k</text>
<text x="86.3" y="31.6">10uF</text>
<text x="101.5" y="31.3">100nF</text>
<text x="122.6" y="33.8">10K</text>
<text x="131.5" y="34.2">GPIO34</text>
<text x="191" y="31.3">U0RXD</text>
<text x="191" y="33.9">GPIO21</text>
<text x="218.3" y="30.6">GPIO15</text>
<text x="219.2" y="33.1">GPIO2</text>
<text x="70" y="40.2">XL-2012SURC</text>
<text x="131.5" y="41.8">GPIO33</text>
<text x="131.5" y="39.2">GPIO32</text>
<text x="131.5" y="36.7">GPIO35</text>
<text x="190.6" y="38.8">GPIO19</text>
<text x="231.8" y="40.5">GND</text>
<text x="275" y="40.5">GND</text>
<text x="279.4" y="38.1">+3.3V</text>
<text x="14.1" y="42.6">GND</text>
<text x="131.5" y="46.9">GPIO26</text>
<text x="131.5" y="44.3">GPIO25</text>
<text x="191" y="42.1">GPIO18</text>
<text x="191" y="44.7">GPIO5</text>
<text x="191.7" y="46.9">TXD</text>
<text x="228.9" y="47.9">GPIO18</text>
<text x="228.9" y="45.4">GPIO23</text>
<text x="103.8" y="48.1">100nF</text>
<text x="113.7" y="48.1">1uF</text>
<text x="131.5" y="49.4">GPIO27</text>
<text x="134.6" y="51.6">GPIO14</text>
<text x="191.6" y="49.4">RXD</text>
<text x="191.9" y="51.9">GPIO4</text>
<text x="226.8" y="53.2">GPIO27</text>
<text x="230.8" y="51">GPIO5</text>
<text x="277" y="53">GPIO19</text>
<text x="278.5" y="50.5">GPIO26</text>
<text x="24.1" y="56.2">+3.3V</text>
<text x="48.3" y="56.2">+3.3V</text>
<text x="81" y="56.6">GPIO0</text>
<text x="111.9" y="54.3">GND</text>
<text x="134.6" y="59.3">GPIO13</text>
<text x="135" y="54.3">GPIO12</text>
<text x="136.6" y="57">GND</text>
<text x="191.2" y="59.6">GPIO15</text>
<text x="191.9" y="54.5">GPIO0</text>
<text x="194.3" y="57">GPIO2</text>
<text x="247.8" y="57.8">W5500_MODULE</text>
<text x="265.4" y="59.7">+3.3V</text>
<text x="58.2" y="61.1">100nF</text>
<text x="113.7" y="65.3">10K</text>
<text x="119.4" y="62.3">+3.3V</text>
<text x="243.8" y="64.8">+3.3V</text>
<text x="31" y="68.7" transform="rotate(-90 31 68.7)">4K7</text>
<text x="67.4" y="71.8">GND</text>
<text x="97.4" y="66.9">100nF</text>
<text x="221.9" y="70.1">GPIO5</text>
<text x="237.6" y="69.5">10K</text>
<text x="256.5" y="71.9">10uF</text>
<text x="271.7" y="71.7">100nF</text>
<text x="14.9" y="75">TXD</text>
<text x="62.8" y="76.3">6A</text>
<text x="108.6" y="72.4">GND</text>
<text x="152.5" y="73.3">2.4GHz</text>
<text x="218.6" y="74.6">GPIO26</text>
<text x="237.6" y="74.6">10K</text>
<text x="276.2" y="75.8">GND</text>
<text x="11.5" y="82.7">1Y-4Y</text>
<text x="13.8" y="78.8">1Y-5A</text>
<text x="62.8" y="83.9">1Y-5A</text>
<text x="62.9" y="80.1">RE/DE</text>
<text x="91.7" y="82.1">Vin</text>
<text x="151.3" y="82.7" transform="rotate(-90 151.3 82.7)">VIN</text>
<text x="14.8" y="87.7">RXD</text>
<text x="62.8" y="87.8">D</text>
<text x="79.4" y="84.2">VIN</text>
<text x="124.6" y="84.6">+5V</text>
<text x="226.4" y="89.6">GPIO34</text>
<text x="229.3" y="87.5">GND</text>
<text x="263" y="87.3">GPIO25</text>
<text x="263" y="89.8">GPIO4</text>
<text x="16.4" y="92.8">3Y</text>
<text x="62.8" y="91.5">R</text>
<text x="62.8" y="95.4">1Y-4Y</text>
<text x="81.9" y="94.8">GND</text>
<text x="132" y="95.7">47uH</text>
<text x="175.1" y="91.7">LM2596S-5.0</text>
<text x="218.4" y="92.7">+3.3V</text>
<text x="226.4" y="94.9">GPIO35</text>
<text x="229.3" y="92.6">GND</text>
<text x="263" y="92.4">GPIO33</text>
<text x="270.5" y="90.2">+3.3V</text>
<text x="24.3" y="99.7">GND</text>
<text x="35.6" y="96.4">74HC04D</text>
<text x="88.8" y="101.4">HDR-F-2.54_1x4</text>
<text x="263" y="97.5">GPIO32</text>
<text x="98.4" y="105.5">GND</text>
<text x="102.9" y="103.1">+3.3V</text>
<text x="129.5" y="107.3">33uF</text>
<text x="143.6" y="107.6">SS34</text>
<text x="153.7" y="107">33uF</text>
<text x="244" y="102.3">2x5P2.54F</text>
<text x="12.5" y="113.1">1Y-5A</text>
<text x="28.5" y="110">2.2k</text>
<text x="55.7" y="110.6">D</text>
<text x="101.4" y="110.6">GPIO21</text>
<text x="101.4" y="113.1">GPIO22</text>
<text x="40.5" y="116.7">TX</text>
<text x="123.8" y="115.9">GND</text>
<text x="136.5" y="117.4">GND</text>
<text x="148" y="115.9">GND</text>
<text x="159.4" y="115.9">GND</text>
<text x="187.3" y="115.9">GND</text>
<text x="15.1" y="124.5">3Y</text>
<text x="28.5" y="121.4">2.2k</text>
<text x="55.4" y="123.3">6A</text>
<text x="64" y="120.8" transform="rotate(-90 64 120.8)">56K</text>
<text x="75.4" y="125.2" transform="rotate(-90 75.4 125.2)">PMLL4148L,115</text>
<text x="88.8" y="125.6">HDR-F-2.54_1x4</text>
<text x="99.1" y="122.2">+3.3V</text>
<text x="162.3" y="125.7">XL-2012SURC</text>
<text x="40.5" y="128.1">RX</text>
<text x="98.3" y="131.9">U0RXD</text>
<text x="152.3" y="128.8">2.2k</text>
<text x="175.8" y="131.9">GND</text>
<text x="70.3" y="133" transform="rotate(-90 70.3 133)">33pF</text>
<text x="98.3" y="134.4">U0TXD</text>
<text x="139.3" y="132.1">+5V</text>
<text x="48.4" y="142.9">GND</text>
<text x="62.4" y="142.9">GND</text>
<text x="99.7" y="143">GND</text>
<text x="38.1" y="152.7">+3.3V</text>
<text x="20.4" y="160.7">GND</text>
<text x="32.8" y="156.3">100nF</text>
<text x="51.3" y="161.1" transform="rotate(-90 51.3 161.1)">560R</text>
<text x="72.9" y="161.8" transform="rotate(-90 72.9 161.8)">SMAJ6.5</text>
<text x="76.3" y="158.2">GND</text>
<text x="16.2" y="167.7">R</text>
<text x="57.7" y="163.1">0R</text>
<text x="12.1" y="171.6">RE/DE</text>
<text x="70" y="168.6">SMD1812P010TF</text>
<text x="16.1" y="175.4">D</text>
<text x="51.3" y="175.4" transform="rotate(-90 51.3 175.4)">120R</text>
<text x="57" y="177.3">0R</text>
<text x="65.3" y="177" transform="rotate(-90 65.3 177)">SMAJ6.5</text>
<text x="102.1" y="178.7" transform="rotate(-90 102.1 178.7)">MODBUS</text>
<text x="25.5" y="180.2">MAX485CSA+T-JSM</text>
<text x="70" y="182.5">SMD1812P010TF</text>
<text x="51.3" y="189" transform="rotate(-90 51.3 189)">560R</text>
<text x="53.3" y="193.3">+3.3V</text>
<text x="72.9" y="192.3" transform="rotate(-90 72.9 192.3)">SMAJ6.5</text>
<text x="38.2" y="201.3">GND</text>
<text x="64.9" y="201.3">GND</text>
<text x="86.5" y="201.3">GND</text>
</g>
<g font-size="1.8" fill="#000080">
<text x="41.8" y="13.9">D1</text>
<text x="234.5" y="13.7">Relay</text>
<text x="110.4" y="23.9">R17</text>
<text x="15.2" y="25.2">C1</text>
<text x="25.4" y="25.2">C2</text>
<text x="61" y="27.8">C3</text>
<text x="69.2" y="27.8">R12</text>
<text x="86.5" y="28.9">C14</text>
<text x="101.5" y="29.1">C15</text>
<text x="122.6" y="31.6">R18</text>
<text x="41.8" y="40.5">U1</text>
<text x="70" y="37.9">3V3</text>
<text x="247.8" y="36.2">W5500Mini</text>
<text x="95.3" y="44.3">RST</text>
<text x="104.6" y="45.5">C13</text>
<text x="114.4" y="45.4">C16</text>
<text x="86.9" y="63">BOOT</text>
<text x="98.3" y="64.3">C12</text>
<text x="113.7" y="63.1">R20</text>
<text x="28.4" y="68.3" transform="rotate(-90 28.4 68.3)">R1</text>
<text x="39.3" y="69.5">U3</text>
<text x="57" y="68.4">C4</text>
<text x="152.5" y="70.8">U5</text>
<text x="237.6" y="67">R21</text>
<text x="256.7" y="69.3">C19</text>
<text x="271.7" y="69.4">C20</text>
<text x="237.6" y="77.1">R22</text>
<text x="92.2" y="79.8">Vin</text>
<text x="244" y="83.2">Debug</text>
<text x="175.1" y="89.4">U10</text>
<text x="132.2" y="93.4">L1</text>
<text x="85.6" y="98.9">I2C</text>
<text x="129.7" y="105">C18</text>
<text x="143.6" y="105.1">D9</text>
<text x="153.8" y="104.7">C17</text>
<text x="29.1" y="112.8">R7</text>
<text x="42" y="108.9">TX</text>
<text x="65.9" y="119.2">D5</text>
<text x="29.1" y="124.2">R9</text>
<text x="41.8" y="120.5">RX</text>
<text x="61.5" y="120.4" transform="rotate(-90 61.5 120.4)">R8</text>
<text x="84.7" y="123">UART</text>
<text x="162.3" y="123.4">ON</text>
<text x="60.8" y="130.6">C6</text>
<text x="152.3" y="126.6">R19</text>
<text x="48.7" y="159.7" transform="rotate(-90 48.7 159.7)">R2</text>
<text x="63.4" y="156">D2</text>
<text x="35.4" y="162.4">C5</text>
<text x="58.5" y="165.8">R3</text>
<text x="76.3" y="163.2">F3</text>
<text x="95.5" y="167.4">RS485</text>
<text x="48.8" y="173.7" transform="rotate(-90 48.8 173.7)">R4</text>
<text x="60.8" y="171.3">D8</text>
<text x="21.5" y="177.6">MAX485</text>
<text x="58.3" y="179.8">R5</text>
<text x="76.3" y="177.2">F4</text>
<text x="48.7" y="187.7" transform="rotate(-90 48.7 187.7)">R6</text>
<text x="63.4" y="186.5">D3</text>
</g>
<g font-size="1.8">
<text x="164.5" y="17.1" transform="rotate(-90 164.5 17.1)">39</text>
<text x="151.5" y="20.2">1</text>
<text x="151.5" y="22.8">2</text>
<text x="153.5" y="21.5">GND</text>
<text x="165.5" y="22.9" transform="rotate(-90 165.5 22.9)">GND</text>
<text x="173" y="21.5">GND</text>
<text x="178.1" y="22.8">37</text>
<text x="178.1" y="20.2">38</text>
<text x="236.3" y="20.2">1</text>
<text x="236.3" y="22.8">2</text>
<text x="151.5" y="25.3">3</text>
<text x="151.5" y="27.8">4</text>
<text x="153.5" y="24">3V3</text>
<text x="153.5" y="26.6">EN</text>
<text x="153.5" y="29.1">SENSOR_VP</text>
<text x="172.3" y="29.1">TXD0</text>
<text x="173.2" y="26.6">IO22</text>
<text x="173.2" y="24">IO23</text>
<text x="178.1" y="27.8">35</text>
<text x="178.1" y="25.3">36</text>
<text x="236.3" y="25.3">3</text>
<text x="236.3" y="27.8">4</text>
<text x="32.1" y="30.6">3</text>
<text x="32.1" y="33.2">1</text>
<text x="32.1" y="35.7">2</text>
<text x="34.1" y="31.9">VIN</text>
<text x="44.9" y="34.4">VOUT</text>
<text x="51.1" y="33.2">4</text>
<text x="151.5" y="30.4">5</text>
<text x="151.5" y="32.9">6</text>
<text x="151.5" y="35.5">7</text>
<text x="153.5" y="31.6">SENSOR_VN</text>
<text x="153.5" y="34.2">IO34</text>
<text x="172.2" y="31.6">RXD0</text>
<text x="173.2" y="34.2">IO21</text>
<text x="178.1" y="35.5">32</text>
<text x="178.1" y="32.9">33</text>
<text x="178.1" y="30.4">34</text>
<text x="236.3" y="30.4">5</text>
<text x="236.3" y="32.9">6</text>
<text x="34.1" y="37">VOUT</text>
<text x="102.3" y="40.5" transform="rotate(-90 102.3 40.5)">1</text>
<text x="151.5" y="38">8</text>
<text x="151.5" y="40.5">9</text>
<text x="153.5" y="36.7">IO35</text>
<text x="153.5" y="39.3">IO32</text>
<text x="153.5" y="41.8">IO33</text>
<text x="173.2" y="41.8">IO18</text>
<text x="173.2" y="39.3">IO19</text>
<text x="174.4" y="36.7">NC</text>
<text x="178.1" y="40.5">30</text>
<text x="178.1" y="38">31</text>
<text x="246.7" y="39.3">1</text>
<text x="246.7" y="41.8">2</text>
<text x="248.7" y="40.5">GND</text>
<text x="260.6" y="40.5">GND</text>
<text x="265.7" y="41.8">11</text>
<text x="265.7" y="39.3">12</text>
<text x="127.1" y="44.1">1</text>
<text x="127.1" y="46.6">2</text>
<text x="150.6" y="43.1">10</text>
<text x="150.6" y="45.6">11</text>
<text x="153.5" y="44.3">IO25</text>
<text x="153.5" y="46.9">IO26</text>
<text x="173.2" y="46.9">IO17</text>
<text x="174.1" y="44.3">IO5</text>
<text x="178.1" y="45.6">28</text>
<text x="178.1" y="43.1">29</text>
<text x="246.7" y="44.3">3</text>
<text x="246.7" y="46.9">4</text>
<text x="248.7" y="43.1">GND</text>
<text x="248.7" y="45.6">MOSI</text>
<text x="261.4" y="45.6">3V3</text>
<text x="261.4" y="43.1">3V3</text>
<text x="265.7" y="46.9">9</text>
<text x="265.7" y="44.3">10</text>
<text x="102.3" y="48.8" transform="rotate(-90 102.3 48.8)">2</text>
<text x="150.6" y="48.2">12</text>
<text x="150.6" y="50.7">13</text>
<text x="150.6" y="53.2">14</text>
<text x="153.5" y="49.4">IO27</text>
<text x="153.5" y="52">IO14</text>
<text x="173.2" y="49.4">IO16</text>
<text x="174.1" y="52">IO4</text>
<text x="178.1" y="53.2">25</text>
<text x="178.1" y="50.7">26</text>
<text x="178.1" y="48.2">27</text>
<text x="246.7" y="49.4">5</text>
<text x="246.7" y="52">6</text>
<text x="248.7" y="48.2">SCLK</text>
<text x="248.7" y="50.7">CS</text>
<text x="248.7" y="53.2">INT</text>
<text x="260" y="53.2">MISO</text>
<text x="261.3" y="50.7">RST</text>
<text x="262.1" y="48.2">NC</text>
<text x="265.7" y="52">7</text>
<text x="265.7" y="49.4">8</text>
<text x="95.9" y="59.3" transform="rotate(-90 95.9 59.3)">1</text>
<text x="150.6" y="55.8">15</text>
<text x="150.6" y="58.3">16</text>
<text x="153.5" y="54.5">IO12</text>
<text x="153.5" y="57">GND</text>
<text x="153.5" y="59.6">IO13</text>
<text x="173.2" y="59.6">IO15</text>
<text x="174.1" y="57">IO2</text>
<text x="174.1" y="54.5">IO0</text>
<text x="178.1" y="58.3">23</text>
<text x="178.1" y="55.8">24</text>
<text x="150.6" y="60.9">17</text>
<text x="150.6" y="63.4">18</text>
<text x="150.6" y="65.9">19</text>
<text x="153.5" y="62.1">NC</text>
<text x="153.5" y="64.7">NC</text>
<text x="174.4" y="64.7">NC</text>
<text x="174.4" y="62.1">NC</text>
<text x="178.1" y="65.9">20</text>
<text x="178.1" y="63.4">21</text>
<text x="178.1" y="60.9">22</text>
<text x="95.9" y="67.6" transform="rotate(-90 95.9 67.6)">2</text>
<text x="153.5" y="67.2">NC</text>
<text x="174.4" y="67.2">NC</text>
<text x="33.4" y="75.1">1</text>
<text x="33.4" y="77.6">2</text>
<text x="35.4" y="76.4">1A</text>
<text x="42.4" y="76.4">VCC</text>
<text x="47.2" y="77.6">13</text>
<text x="47.2" y="75.1">14</text>
<text x="33.4" y="80.2">3</text>
<text x="33.4" y="82.7">4</text>
<text x="35.4" y="78.9">1Y</text>
<text x="35.4" y="81.4">2A</text>
<text x="35.4" y="84">2Y</text>
<text x="43.9" y="84">5A</text>
<text x="43.9" y="81.4">6Y</text>
<text x="43.9" y="78.9">6A</text>
<text x="47.2" y="82.7">11</text>
<text x="47.2" y="80.2">12</text>
<text x="33.4" y="85.2">5</text>
<text x="33.4" y="87.8">6</text>
<text x="35.4" y="86.5">3A</text>
<text x="35.4" y="89.1">3Y</text>
<text x="43.9" y="89.1">4A</text>
<text x="43.9" y="86.5">5Y</text>
<text x="47.2" y="87.8">9</text>
<text x="47.2" y="85.2">10</text>
<text x="93.8" y="86.5">1</text>
<text x="93.8" y="89.1">2</text>
<text x="242.9" y="86.3">1</text>
<text x="242.9" y="88.8">2</text>
<text x="244.9" y="87.5">1</text>
<text x="248.8" y="87.5">10</text>
<text x="251.7" y="88.8">9</text>
<text x="251.7" y="86.3">10</text>
<text x="33.4" y="90.3">7</text>
<text x="35.4" y="91.6">GND</text>
<text x="43.9" y="91.6">4Y</text>
<text x="47.2" y="90.3">8</text>
<text x="166.7" y="94.9">1</text>
<text x="242.9" y="91.3">3</text>
<text x="242.9" y="93.9">4</text>
<text x="244.9" y="90.1">2</text>
<text x="244.9" y="92.6">3</text>
<text x="244.9" y="95.1">4</text>
<text x="249.7" y="95.1">7</text>
<text x="249.7" y="92.6">8</text>
<text x="249.7" y="90.1">9</text>
<text x="251.7" y="93.9">7</text>
<text x="251.7" y="91.3">8</text>
<text x="166.7" y="97.4">2</text>
<text x="166.7" y="100">3</text>
<text x="168.7" y="96.2">VIN</text>
<text x="168.7" y="98.7">Output</text>
<text x="168.7" y="101.2">GND</text>
<text x="180.6" y="101.2">GND</text>
<text x="185.7" y="100">6</text>
<text x="242.9" y="96.4">5</text>
<text x="244.9" y="97.7">5</text>
<text x="249.7" y="97.7">6</text>
<text x="251.7" y="96.4">6</text>
<text x="87.2" y="105.1">1</text>
<text x="166.7" y="102.5">4</text>
<text x="166.7" y="105.1">5</text>
<text x="168.7" y="103.8">FB</text>
<text x="168.7" y="106.3">ON#/OFF</text>
<text x="87.2" y="108.1">2</text>
<text x="87.2" y="110.6">3</text>
<text x="87.2" y="113.2">4</text>
<text x="87.2" y="129.2">1</text>
<text x="87.2" y="132.2">2</text>
<text x="87.2" y="134.8">3</text>
<text x="87.2" y="137.3">4</text>
<text x="25.7" y="166.5">1</text>
<text x="27.7" y="167.8">R</text>
<text x="34.8" y="167.8">VCC</text>
<text x="39.6" y="166.5">8</text>
<text x="25.7" y="169.1">2</text>
<text x="25.7" y="171.6">3</text>
<text x="27.7" y="170.3">RE#</text>
<text x="27.7" y="172.9">DE</text>
<text x="37.2" y="172.9">A</text>
<text x="37.3" y="170.3">B</text>
<text x="39.6" y="171.6">6</text>
<text x="39.6" y="169.1">7</text>
<text x="94.3" y="170.3">1</text>
<text x="94.3" y="172.9">2</text>
<text x="96.3" y="171.6">1</text>
<text x="25.7" y="174.1">4</text>
<text x="27.7" y="175.4">D</text>
<text x="34.6" y="175.4">GND</text>
<text x="39.6" y="174.1">5</text>
<text x="94.3" y="175.4">3</text>
<text x="96.3" y="174.1">2</text>
<text x="96.3" y="176.7">3</text>
</g>
<text font-size="1.6" fill="#000080" x="125.9" y="40.1">H1</text>
</svg>
